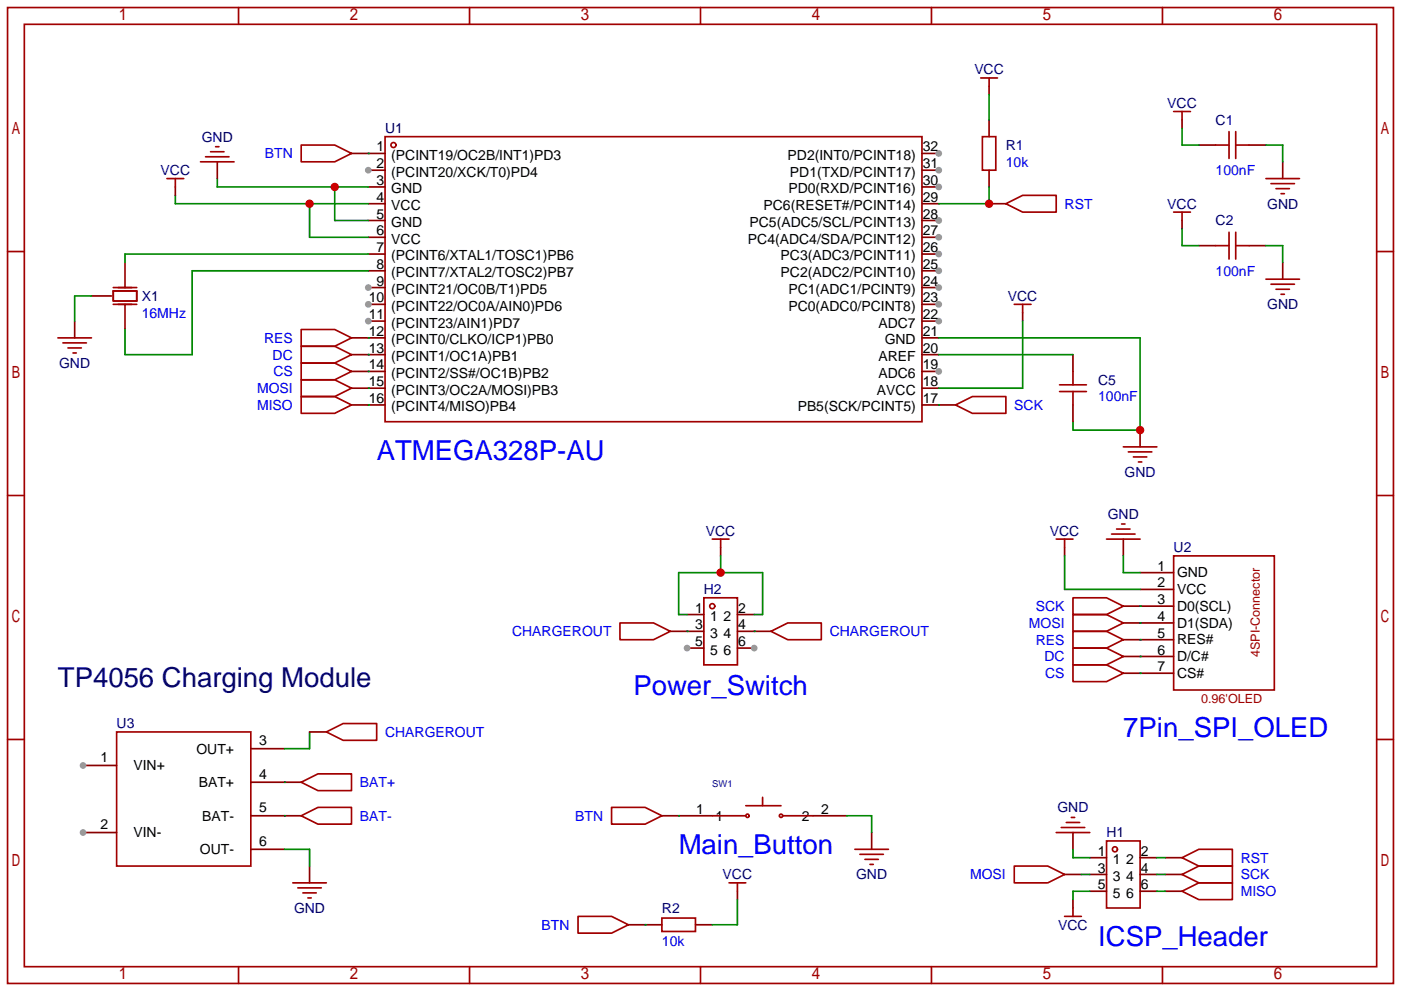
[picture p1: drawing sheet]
<svg xmlns="http://www.w3.org/2000/svg" width="212mm" height="150mm" viewBox="0 0 212 150" stroke-linecap="round" stroke-linejoin="round" font-family="sans-serif">
<g fill="none" stroke="#a10000" stroke-width=".25">
<path d="M1.1 1.1h209.8v147.9h-209.8zM3.7 3.7h204.7v142.7h-204.7zM36.1 1.1v2.6M71.1 1.1v2.6M106 1.1v2.6M141 1.1v2.6M176 1.1v2.6M1.1 38.1h2.6M58.3 20.7h81.3v43.2h-81.3zM208.4 38.1h2.5M1.1 75.1h2.6M208.4 75.1h2.5"/>
<path d="M1.1 112h2.6M208.4 112h2.5M36.1 146.4v2.6M71.1 146.4v2.6M106 146.4v2.6M141 146.4v2.6M176 146.4v2.6"/>
<circle cx="59.6" cy="22" r=".38"/>
</g>
<path d="M55.8 23.2h2.5M55.8 25.8h2.5" fill="none" stroke="#870000" stroke-width=".25"/>
<circle cx="55.8" cy="25.8" r=".51" fill="#999"/>
<path d="M55.8 28.3h2.5M55.8 30.9h2.5M55.8 33.4h2.5M55.8 35.9h2.5M55.8 38.5h2.5M55.8 41h2.5M55.8 43.6h2.5" fill="none" stroke="#870000" stroke-width=".25"/>
<circle cx="55.8" cy="43.6" r=".51" fill="#999"/>
<path d="M55.8 46.1h2.5" fill="none" stroke="#870000" stroke-width=".25"/>
<circle cx="55.8" cy="46.1" r=".51" fill="#999"/>
<path d="M55.8 48.6h2.5" fill="none" stroke="#870000" stroke-width=".25"/>
<circle cx="55.8" cy="48.6" r=".51" fill="#999"/>
<path d="M55.8 51.2h2.5M55.8 53.7h2.5M55.8 56.3h2.5M55.8 58.8h2.5M139.6 56.3h2.5M139.6 58.8h2.5M55.8 61.3h2.5M139.6 61.3h2.5" fill="none" stroke="#870000" stroke-width=".25"/>
<circle cx="142.1" cy="56.3" r=".51" fill="#999"/>
<path d="M139.6 53.7h2.5M139.6 51.2h2.5M139.6 48.6h2.5" fill="none" stroke="#870000" stroke-width=".25"/>
<circle cx="142.1" cy="48.6" r=".51" fill="#999"/>
<path d="M139.6 46.1h2.5" fill="none" stroke="#870000" stroke-width=".25"/>
<circle cx="142.1" cy="46.1" r=".51" fill="#999"/>
<path d="M139.6 43.6h2.5" fill="none" stroke="#870000" stroke-width=".25"/>
<circle cx="142.1" cy="43.6" r=".51" fill="#999"/>
<path d="M139.6 41h2.5" fill="none" stroke="#870000" stroke-width=".25"/>
<circle cx="142.1" cy="41" r=".51" fill="#999"/>
<path d="M139.6 38.5h2.5" fill="none" stroke="#870000" stroke-width=".25"/>
<circle cx="142.1" cy="38.5" r=".51" fill="#999"/>
<path d="M139.6 35.9h2.5" fill="none" stroke="#870000" stroke-width=".25"/>
<circle cx="142.1" cy="35.9" r=".51" fill="#999"/>
<path d="M139.6 33.4h2.5" fill="none" stroke="#870000" stroke-width=".25"/>
<circle cx="142.1" cy="33.4" r=".51" fill="#999"/>
<path d="M139.6 30.9h2.5M139.6 28.3h2.5" fill="none" stroke="#870000" stroke-width=".25"/>
<circle cx="142.1" cy="28.3" r=".51" fill="#999"/>
<path d="M139.6 25.8h2.5" fill="none" stroke="#870000" stroke-width=".25"/>
<circle cx="142.1" cy="25.8" r=".51" fill="#999"/>
<path d="M139.6 23.2h2.5" fill="none" stroke="#870000" stroke-width=".25"/>
<circle cx="142.1" cy="23.2" r=".51" fill="#999"/>
<g fill="none" stroke="#870000" stroke-width=".25">
<path d="M149.7 13.1v1.3M149.7 18.2v2.5M178.9 18.2v1.2M18.9 39.8v3.8M149.7 25.8v2.5M149.7 30.9h2.6M178.9 33.4v1.3M181.5 22h2.5M181.5 37.2h2.5M189.1 22h2.5M189.1 37.2h2.5M194.2 24.5v2.6"/>
<path d="M194.2 39.8v2.5M11.3 48.6v2.6M13.8 44.8h3.1M18.9 46.1v3.8M172.6 99.4h5.1M172.6 96.9h5.1M172.6 94.4h5.1M172.6 91.8h5.1M172.6 89.3h5.1M172.6 86.7h5.1M172.6 102h5.1M102.7 123.6h5.1"/>
<path d="M123.1 123.6h5M161.2 132.5h2.5M162.4 126.1v2.6M162.4 136.3v1.2M165 129.9h2.5M165 135h2.5M165 132.5h2.5M172.6 129.9h2.5M172.6 135h2.5M172.6 132.5h2.5M176.4 129.9h2.5M176.4 135h2.5"/>
<path d="M176.4 132.5h2.5M97.7 140.1h2.5M105.3 140.1h2.5"/>
</g>
<g fill="none" stroke="#a10000" stroke-width=".25">
<path d="M148.5 11.8h2.5M149.7 11.8v1.3M177.7 16.9h2.5M178.9 16.9v1.3M186.1 19.9v4.1M187.1 19.9v4.1M148.7 20.7h2v5.1h-2zM177.7 32.1h2.5M178.9 32.1v1.3M184 22h2.1M184 37.2h2.1M186.1 35.2v4"/>
<path d="M187.1 22h2M187.1 35.2v4M187.1 37.2h2M191.6 27.1h5.1M192.4 27.8h3.6M193.2 28.6h2M193.9 29.3h.5M8.8 51.2h5M9.5 51.9h3.6M10.3 52.7h2M11 53.5h.6M17.1 44.1h3.6v1.5h-3.6z"/>
<path d="M17.1 46.1h3.6M17.1 43.6h3.6M191.6 42.3h5.1M192.4 43.1h3.6M193.2 43.8h2M193.9 44.6h.5M177.7 84.2h15.2v20.3h-15.2zM100.2 139.1h5.1v2h-5.1zM107.8 123.6h5.1M112.9 122h5.3M115.4 120.8v1.2M118.5 123.6h4.6"/>
<path d="M153.5 131.2h5.1l2.6 1.3-2.6 1.2h-5.1zM159.9 126.1h5.1M160.7 125.3h3.5M161.2 138.8h2.5M161.4 124.6h2M162.2 123.8h.5M162.4 137.5v1.3M167.5 127.4h5.1v10.1h-5.1zM178.9 129.9l2.6-1.2h5.1v2.5h-5.1zM178.9 135l2.6-1.3h5.1v2.6h-5.1zM178.9 132.5l2.6-1.3h5.1v2.5h-5.1z"/>
<circle cx="113.2" cy="123.6" r=".25"/>
<circle cx="118.2" cy="123.6" r=".25"/>
<circle cx="168.8" cy="128.7" r=".38"/>
</g>
<g fill="none" stroke="#008700" stroke-width=".25">
<path d="M149.7 14.4v3.8M178.9 19.4v2.6h2.6M55.8 38.5h-36.9v1.3M149.7 28.3v2.6h-7.6M178.9 34.7v2.5h2.6M191.6 22h2.6v2.5M191.6 37.2h2.6v2.6M13.8 44.8h-2.5v3.8M55.8 41h-26.7v12.7h-10.2v-3.8M162.4 128.7v1.2h2.6M163.7 132.5h1.3M165 135h-2.6v1.3"/>
<path d="M175.1 129.9h1.3M175.1 132.5h1.3M175.1 135h1.3"/>
</g>
<circle cx="149.7" cy="30.9" r=".63" fill="#c00"/>
<path d="M152.3 30.9l2.5-1.3h5.1v2.5h-5.1zM45.6 57.5h5.1l2.5 1.3-2.5 1.3h-5.1zM45.6 60.1h5.1l2.5 1.2-2.5 1.3h-5.1zM144.7 61.3l2.5-1.2h5.1v2.5h-5.1z" fill="none" stroke="#a10000" stroke-width=".25"/>
<path d="M53.2 58.8h2.6M53.2 61.3h2.6M142.1 61.3h2.6" fill="none" stroke="#870000" stroke-width=".25"/>
<path d="M26.5 29.6v1.3h29.3M46.9 30.9v5h8.9M55.8 58.8h.1M55.8 61.3h.1M142.1 61.3h.1" fill="none" stroke="#008700" stroke-width=".25"/>
<circle cx="46.9" cy="30.9" r=".63" fill="#c00"/>
<path d="M32.9 27.1v1.2h22.9M50.7 28.3v5.1h5.1" fill="none" stroke="#008700" stroke-width=".25"/>
<circle cx="50.7" cy="28.3" r=".63" fill="#c00"/>
<g fill="none" stroke="#870000" stroke-width=".25">
<path d="M26.5 28.3v1.3M32.9 24.5v2.6M53.2 23.2h2.6M53.2 56.3h2.6M53.2 53.7h2.6M53.2 51.2h2.6M154.8 47.4v1.2M172.6 65.2v2.5M161.2 82.9v1.3M170.1 99.4h2.5M170.1 96.9h2.5M170.1 94.4h2.5"/>
<path d="M170.1 91.8h2.5M170.1 81.7v2.5M170.1 102h2.5M100.2 123.6h2.5M111.6 135v1.3M132 126.1v2.6M95.1 140.1h2.6"/>
</g>
<g fill="none" stroke="#a10000" stroke-width=".25">
<path d="M25.3 27.1h2.5M26.5 27.1v1.2M30.4 24.5h5M31.1 23.7h3.6M31.9 23h2M32.6 22.2h.5M45.6 22h5.1l2.5 1.2-2.5 1.3h-5.1zM45.6 55h5.1l2.5 1.3-2.5 1.2h-5.1zM45.6 52.5h5.1l2.5 1.2-2.5 1.3h-5.1zM45.6 49.9h5.1l2.5 1.3-2.5 1.3h-5.1zM153.5 46.1h2.6M154.8 46.1v1.3"/>
<path d="M169.8 79.4h.5M170.1 67.7h5M170.8 68.5h3.6M171.6 69.2h2M172.3 70h.5M159.9 81.7h2.5M161.2 81.7v1.2M162.4 98.2h5.1l2.6 1.2-2.6 1.3h-5.1zM162.4 95.6h5.1l2.6 1.3-2.6 1.3h-5.1zM162.4 93.1h5.1l2.6 1.3-2.6 1.2h-5.1zM162.4 90.6h5.1l2.6 1.2-2.6 1.3h-5.1zM167.5 81.7h5.1"/>
<path d="M168.3 80.9h3.5M169 80.1h2.1M162.4 100.7h5.1l2.6 1.3-2.6 1.3h-5.1zM87.5 138.8h5.1l2.5 1.3-2.5 1.3h-5.1zM92.6 122.3h5.1l2.5 1.3-2.5 1.2h-5.1zM110.4 133.7h2.5M111.6 133.7v1.3M129.4 128.7h5.1M130.2 129.4h3.5M130.9 130.2h2.1M131.7 130.9h.5"/>
</g>
<g fill="none" stroke="#008700" stroke-width=".25">
<path d="M55.8 23.2h.1M55.8 56.3h.1M55.8 53.7h.1M55.8 51.2h.1M142.1 51.2h30.5v14h-10.2v-1.3M161.2 84.2v5.1h11.4M170.1 84.2v2.5h2.5M172.6 99.4h.1M172.6 96.9h.1M172.6 94.4h.1M172.6 91.8h.1M172.6 102h.1"/>
<path d="M102.7 123.6h.1M111.6 136.3v3.8h-3.8M128.1 123.6h3.9v2.5M97.7 140.1h.1"/>
</g>
<circle cx="172.6" cy="65.2" r=".63" fill="#c00"/>
<path d="M142.1 53.7h20.3M154.8 48.6v10.2h-12.7" fill="none" stroke="#008700" stroke-width=".25"/>
<path d="M162.4 53.7v2.6M162.4 61.3v2.6M12.6 116h5.1" fill="none" stroke="#870000" stroke-width=".25"/>
<path d="M160.4 59.3h4.1M160.4 58.3h4.1M162.4 56.3v2M162.4 59.3v2M17.7 110.9h20.3v20.3h-20.3z" fill="none" stroke="#a10000" stroke-width=".25"/>
<circle cx="12.6" cy="116" r=".51" fill="#999"/>
<path d="M12.6 126.1h5.1" fill="none" stroke="#870000" stroke-width=".25"/>
<circle cx="12.6" cy="126.1" r=".51" fill="#999"/>
<path d="M104 93.1h2.6M111.6 98.2h2.6M38 113.4h5.1M38 118.5h7.6M38 123.6h7.6M38 128.7h5.1M46.9 131.2v2.5" fill="none" stroke="#870000" stroke-width=".25"/>
<g fill="none" stroke="#a10000" stroke-width=".25">
<path d="M106.6 90.6h5v10.1h-5zM45.6 118.5l2.5-1.3h5.1v2.6h-5.1zM44.3 133.7h5.1M45.1 134.5h3.5M45.6 123.6l2.5-1.3h5.1v2.5h-5.1zM45.8 135.3h2.1M46.6 136h.5"/>
<circle cx="107.8" cy="91.8" r=".38"/>
</g>
<path d="M43.1 118.5h.1M46.9 110.9v2.5h-3.8M43.1 123.6h.1M43.1 128.7h3.8v2.5" fill="none" stroke="#008700" stroke-width=".25"/>
<circle cx="114.2" cy="98.2" r=".51" fill="#999"/>
<path d="M104 95.6h2.6M104 98.2h2.6M111.6 95.6h2.6" fill="none" stroke="#870000" stroke-width=".25"/>
<circle cx="104" cy="98.2" r=".51" fill="#999"/>
<path d="M101.5 95.6h2.5M109.1 82.9v1.3M111.6 93.1h2.6M114.2 95.6h2.5M46.9 110.9h2.5" fill="none" stroke="#870000" stroke-width=".25"/>
<path d="M93.9 94.4h5l2.6 1.2-2.6 1.3h-5zM107.8 81.7h2.6M109.1 81.7v1.2M116.7 95.6l2.6-1.2h5v2.5h-5zM49.4 110.9l2.5-1.3h5.1v2.5h-5.1z" fill="none" stroke="#a10000" stroke-width=".25"/>
<path d="M104 95.6h.1M104 93.1h-1.3v-6.4h12.7v6.4h-1.2M109.1 84.2v2.5M114.2 95.6h.1" fill="none" stroke="#008700" stroke-width=".25"/>
<circle cx="109.1" cy="86.7" r=".63" fill="#c00"/>
<g font-size="4.2" fill="#00f">
<text x="57" y="69.7">ATMEGA328P-AU</text>
<text x="95.9" y="105.2">Power_Switch</text>
<text x="170.1" y="111.6">7Pin_SPI_OLED</text>
<text x="102.7" y="129.4">Main_Button</text>
<text x="166.2" y="143.4">ICSP_Header</text>
</g>
<text font-size="4.2" fill="#000080" x="8.8" y="104">TP4056 Charging Module</text>
<g font-size="2.1" fill="#000080">
<text x="147.5" y="11.3">VCC</text>
<text x="176.7" y="16.4">VCC</text>
<text x="30.5" y="21.4">GND</text>
<text x="58.3" y="20.2">U1</text>
<text x="152.3" y="22.7">R1</text>
<text x="184" y="18.9">C1</text>
<text x="24.3" y="26.5">VCC</text>
<text x="176.7" y="31.6">VCC</text>
<text x="184" y="34.1">C2</text>
<text x="191.8" y="31.6">GND</text>
<text x="21.5" y="45.6">X1</text>
<text x="152.6" y="45.6">VCC</text>
<text x="191.8" y="46.8">GND</text>
<text x="8.9" y="55.7">GND</text>
<text x="166.2" y="58.3">C5</text>
<text x="170.2" y="72.2">GND</text>
<text x="106.9" y="81.1">VCC</text>
<text x="158.9" y="81.1">VCC</text>
<text x="167.7" y="78.6">GND</text>
<text x="177.7" y="83.7">U2</text>
<text x="106.6" y="90">H2</text>
<text x="17.7" y="110.3">U3</text>
<text x="160.1" y="123">GND</text>
<text x="167.5" y="126.9">H1</text>
<text x="109.4" y="133.2">VCC</text>
<text x="129.6" y="133.2">GND</text>
<text x="44.5" y="138.3">GND</text>
<text x="100.2" y="138.3">R2</text>
<text x="160.2" y="140.8">VCC</text>
</g>
<g font-size="2.1" fill="#00f">
<text x="40.1" y="24">BTN</text>
<text x="152.3" y="25.3">10k</text>
<text x="184" y="26.5">100nF</text>
<text x="161.2" y="31.6">RST</text>
<text x="184" y="41.8">100nF</text>
<text x="21.5" y="48.1">16MHz</text>
<text x="40" y="51.9">RES</text>
<text x="38.9" y="59.5">MOSI</text>
<text x="41.3" y="54.5">DC</text>
<text x="41.4" y="57">CS</text>
<text x="38.9" y="62.1">MISO</text>
<text x="153.5" y="62.1">SCK</text>
<text x="166.2" y="60.8">100nF</text>
<text x="155.8" y="95.1">MOSI</text>
<text x="156.8" y="92.6">SCK</text>
<text x="77.5" y="96.4">CHARGEROUT</text>
<text x="125.6" y="96.4">CHARGEROUT</text>
<text x="156.8" y="97.6">RES</text>
<text x="158.1" y="100.2">DC</text>
<text x="158.2" y="102.7">CS</text>
<text x="58.3" y="111.6">CHARGEROUT</text>
<text x="54.5" y="119.2">BAT+</text>
<text x="54.5" y="124.3">BAT-</text>
<text x="87.1" y="124.3">BTN</text>
<text x="187.8" y="130.7">RST</text>
<text x="146.9" y="133.2">MOSI</text>
<text x="187.8" y="135.7">MISO</text>
<text x="187.8" y="133.2">SCK</text>
<text x="82" y="140.8">BTN</text>
<text x="100.2" y="143.4">10k</text>
</g>
<g font-size="2.1">
<text x="57" y="22.9">1</text>
<text x="139.7" y="22.9">32</text>
<text x="57" y="25.5">2</text>
<text x="57" y="28">3</text>
<text x="59.2" y="24.2">(PCINT19/OC2B/INT1)PD3</text>
<text x="59.2" y="26.8">(PCINT20/XCK/T0)PD4</text>
<text x="59.2" y="29.3">GND</text>
<text x="119.2" y="24.2">PD2(INT0/PCINT18)</text>
<text x="119.3" y="29.3">PD0(RXD/PCINT16)</text>
<text x="119.6" y="26.8">PD1(TXD/PCINT17)</text>
<text x="139.7" y="28">30</text>
<text x="139.7" y="25.5">31</text>
<text x="57" y="30.6">4</text>
<text x="57" y="33.1">5</text>
<text x="57" y="35.6">6</text>
<text x="59.2" y="31.8">VCC</text>
<text x="59.2" y="34.4">GND</text>
<text x="113.5" y="34.4">PC5(ADC5/SCL/PCINT13)</text>
<text x="115.6" y="31.8">PC6(RESET#/PCINT14)</text>
<text x="139.7" y="35.6">27</text>
<text x="139.7" y="33.1">28</text>
<text x="139.7" y="30.6">29</text>
<text x="57" y="38.2">7</text>
<text x="57" y="40.7">8</text>
<text x="59.2" y="36.9">VCC</text>
<text x="59.2" y="39.5">(PCINT6/XTAL1/TOSC1)PB6</text>
<text x="59.2" y="42">(PCINT7/XTAL2/TOSC2)PB7</text>
<text x="113.2" y="36.9">PC4(ADC4/SDA/PCINT12)</text>
<text x="118.2" y="42">PC2(ADC2/PCINT10)</text>
<text x="118.2" y="39.5">PC3(ADC3/PCINT11)</text>
<text x="139.7" y="40.7">25</text>
<text x="139.7" y="38.2">26</text>
<text x="55.8" y="45.8">10</text>
<text x="57" y="43.3">9</text>
<text x="59.2" y="44.5">(PCINT21/OC0B/T1)PD5</text>
<text x="59.2" y="47.1">(PCINT22/OC0A/AIN0)PD6</text>
<text x="119.3" y="47.1">PC0(ADC0/PCINT8)</text>
<text x="119.3" y="44.5">PC1(ADC1/PCINT9)</text>
<text x="139.7" y="45.8">23</text>
<text x="139.7" y="43.3">24</text>
<text x="55.8" y="48.3">11</text>
<text x="55.8" y="50.9">12</text>
<text x="55.8" y="53.4">13</text>
<text x="59.2" y="49.6">(PCINT23/AIN1)PD7</text>
<text x="59.2" y="52.2">(PCINT0/CLKO/ICP1)PB0</text>
<text x="133" y="49.6">ADC7</text>
<text x="133.9" y="52.2">GND</text>
<text x="139.7" y="53.4">20</text>
<text x="139.7" y="50.9">21</text>
<text x="139.7" y="48.3">22</text>
<text x="55.8" y="56">14</text>
<text x="55.8" y="58.5">15</text>
<text x="59.2" y="54.7">(PCINT1/OC1A)PB1</text>
<text x="59.2" y="57.2">(PCINT2/SS#/OC1B)PB2</text>
<text x="59.2" y="59.8">(PCINT3/OC2A/MOSI)PB3</text>
<text x="132.8" y="59.8">AVCC</text>
<text x="133" y="57.2">ADC6</text>
<text x="133" y="54.7">AREF</text>
<text x="139.7" y="58.5">18</text>
<text x="139.7" y="56">19</text>
<text x="55.8" y="61">16</text>
<text x="59.2" y="62.3">(PCINT4/MISO)PB4</text>
<text x="120.8" y="62.3">PB5(SCK/PCINT5)</text>
<text x="139.7" y="61">17</text>
<text x="175.2" y="89">2</text>
<text x="175.2" y="86.4">1</text>
<text x="178.2" y="87.5">GND</text>
<text x="105.2" y="92.8">1</text>
<text x="105.2" y="95.3">3</text>
<text x="107.5" y="94.1">1</text>
<text x="109.5" y="94.1">2</text>
<text x="111.8" y="95.3">4</text>
<text x="111.8" y="92.8">2</text>
<text x="175.2" y="94.1">4</text>
<text x="175.2" y="91.5">3</text>
<text x="178.2" y="95.1">D1(SDA)</text>
<text x="178.2" y="92.5">D0(SCL)</text>
<text x="178.2" y="90">VCC</text>
<text x="105.2" y="97.9">5</text>
<text x="107.5" y="96.6">3</text>
<text x="107.5" y="99.1">5</text>
<text x="109.5" y="99.1">6</text>
<text x="109.5" y="96.6">4</text>
<text x="111.8" y="97.9">6</text>
<text x="175.2" y="101.7">7</text>
<text x="175.2" y="99.1">6</text>
<text x="175.2" y="96.6">5</text>
<text x="178.2" y="100.2">D/C#</text>
<text x="178.2" y="97.6">RES#</text>
<text x="178.2" y="102.7">CS#</text>
<text x="39.2" y="112.9">3</text>
<text x="15.2" y="115.4">1</text>
<text x="20.2" y="116.7">VIN+</text>
<text x="29.7" y="114.2">OUT+</text>
<text x="30.1" y="119.2">BAT+</text>
<text x="39.2" y="118">4</text>
<text x="15.2" y="125.6">2</text>
<text x="30.6" y="124.3">BAT-</text>
<text x="39.2" y="123">5</text>
<text x="105.4" y="123.3">1</text>
<text x="108.3" y="124.3">1</text>
<text x="121.4" y="124.3">2</text>
<text x="124.3" y="123.3">2</text>
<text x="20.2" y="126.9">VIN-</text>
<text x="30.3" y="129.4">OUT-</text>
<text x="39.2" y="128.1">6</text>
<text x="166.2" y="129.6">1</text>
<text x="168.5" y="130.9">1</text>
<text x="170.5" y="130.9">2</text>
<text x="172.7" y="129.6">2</text>
<text x="166.2" y="132.2">3</text>
<text x="166.2" y="134.7">5</text>
<text x="168.5" y="133.4">3</text>
<text x="168.5" y="136">5</text>
<text x="170.5" y="136">6</text>
<text x="170.5" y="133.4">4</text>
<text x="172.7" y="134.7">6</text>
<text x="172.7" y="132.2">4</text>
</g>
<g font-size="1.9" fill="#a00000">
<text x="190.7" y="99.6" transform="rotate(-90 190.7 99.6)">4SPI-Connector</text>
<text x="181.8" y="106.5">0.96'OLED</text>
</g>
<text font-size="1.4" fill="#000080" x="107.8" y="119.2">SW1</text>
</svg>
